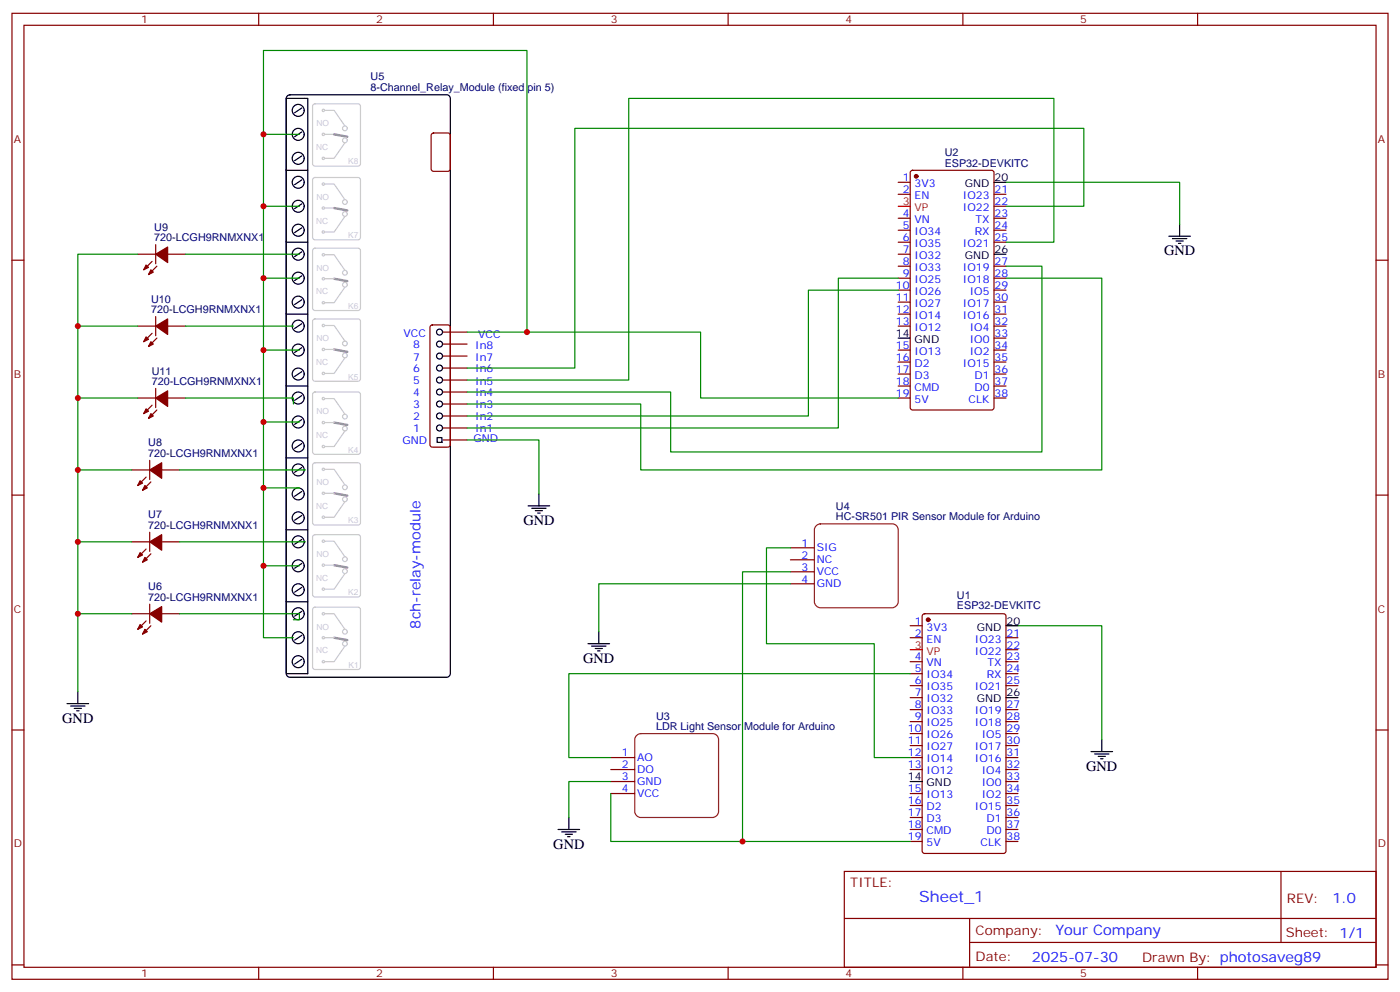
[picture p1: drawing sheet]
<svg xmlns="http://www.w3.org/2000/svg" width="412mm" height="292mm" viewBox="0 0 412 292" stroke-linecap="round" stroke-linejoin="round" font-family="sans-serif">
<g fill="none" stroke="#870000" stroke-width=".35">
<path d="M3.5 3.9h405.4v284.4h-405.4zM7.1 7.4h398.2v277.3h-398.2zM76.2 3.9v3.5M145.3 3.9v3.5M214.5 3.9v3.5M283.6 3.9v3.5M352.8 3.9v3.5M127.2 39.4l.5-.3h4.2l.7 .5v10.1l-.4 .7h-4.5l-.6-.4-.1-10.1zM264.6 53.7h3.5M264.6 57.2h3.5M268.3 50.3l.5-.2h23.3l.7 .5v69.4l-.5 .6-23.5 .1-.6-.5-.1-69.4zM292.8 57.2h3.5"/>
<path d="M3.5 76.6h3.6M40.6 74.8h5.3M44.8 76.9l-2.5 2.5M45.9 72v5.6M46.2 78.4l-2.5 2.4M49.4 74.8h5.3M264.6 64.2h3.5M264.6 67.8h3.5M264.6 71.3h3.5M264.6 74.8h3.5M264.6 78.4h3.5M292.8 64.2h3.5"/>
<path d="M292.8 67.8h3.5M292.8 71.3h3.5M292.8 78.4h3.5M292.8 60.7h3.5M405.3 76.6h3.6M40.6 96h5.3M44.8 98.1l-2.5 2.5M45.9 93.2v5.6M46.2 99.5l-2.5 2.5M49.4 96h5.3M126.9 95.8l.5-.2h4.5l.5 .2 .2 .5v34.6l-.2 .5-.5 .2h-4.5l-.5-.2-.3-.5v-34.6zM130.5 97.8h7.1"/>
<path d="M264.6 81.9h3.5M264.6 85.4h3.5M264.6 88.9h3.5M264.6 92.5h3.5M264.6 96h3.5M292.8 81.9h3.5M292.8 85.4h3.5M292.8 88.9h3.5M292.8 92.5h3.5M292.8 96h3.5M292.8 99.5h3.5M40.6 117.2h5.3"/>
<path d="M44.8 119.3l-2.5 2.4M45.9 114.3v5.7M49.4 117.2h5.3M130.5 101.3h7.1M130.5 104.8h7.1M130.5 108.3h7.1M130.5 111.9h7.1M130.5 115.4h7.1M130.5 118.9h7.1M264.6 103h3.5M264.6 106.6h3.5M264.6 110.1h3.5"/>
<path d="M264.6 113.6h3.5M264.6 117.2h3.5M292.8 103h3.5M292.8 106.6h3.5M292.8 110.1h3.5M292.8 113.6h3.5M292.8 117.2h3.5M38.8 138.3h5.3M44.1 135.5v5.6M46.2 120.7l-2.5 2.5M47.6 138.3h5.3M130.5 122.4h7.1"/>
<path d="M130.5 126h7.1M130.5 129.5h7.1M3.5 145.7h3.6M38.8 159.5h5.3M43 140.4l-2.4 2.5M44.1 156.7v5.6M44.4 141.9l-2.4 2.4M47.6 159.5h5.3M405.3 145.7h3.6M43 161.6l-2.4 2.5M44.1 177.8v5.7M44.4 163l-2.4 2.5"/>
<path d="M232.8 161.3h7.1M232.8 164.8h7.1M232.8 168.3h7.1M232.8 171.8h7.1M38.8 180.7h5.3M43 182.8l-2.4 2.4M44.4 184.2l-2.4 2.5M47.6 180.7h5.3M268.1 184.2h3.5M268.1 187.7h3.5M268.1 194.8h3.5M268.1 198.3h3.5"/>
<path d="M271.9 180.9l.4-.2h23.3l.7 .4v69.4l-.4 .7h-23.6l-.6-.4-.1-69.4zM296.3 187.7h3.6M296.3 194.8h3.6M296.3 198.3h3.6M296.3 191.2h3.6M3.5 214.9h3.6M268.1 201.8h3.5M268.1 205.4h3.5M268.1 208.9h3.5M268.1 212.4h3.5M268.1 215.9h3.5M268.1 219.5h3.5"/>
<path d="M296.3 201.8h3.6M296.3 208.9h3.6M296.3 212.4h3.6M296.3 215.9h3.6M296.3 219.5h3.6M405.3 214.9h3.6M179.9 223h7.1M179.9 226.5h7.1M179.9 233.6h7.1M179.9 230h7.1M268.1 223h3.5M268.1 226.5h3.5"/>
<path d="M268.1 233.6h3.5M268.1 237.1h3.5M296.3 223h3.6M296.3 226.5h3.6M296.3 233.6h3.6M296.3 237.1h3.6M296.3 230h3.6M248.7 256.5h156.6v28.2h-156.6zM268.1 240.6h3.5M268.1 244.2h3.5M268.1 247.7h3.5M296.3 240.6h3.6"/>
<path d="M296.3 244.2h3.6M296.3 247.7h3.6M377.3 256.5v20.9M248.7 270.4h156.5M285.6 277.4h119.6M285.6 270.4v14.1M3.5 284h3.6M76.2 284.7v3.6M145.3 284.7v3.6M214.5 284.7v3.6M283.6 284.7v3.6M352.8 284.7v3.6"/>
<path d="M405.3 284h3.6"/>
</g>
<g fill="#870000" stroke="#870000" stroke-width=".35">
<path d="M44.1 180.7l3.5-2.2v4.6z"/>
<path d="M42.7 185.2l.7 .7-1.4 .8z"/>
<path d="M41.3 183.8l.7 .7-1.4 .7z"/>
<path d="M44.1 159.5l3.5-2.1v4.6z"/>
<path d="M42.7 164.1l.7 .7-1.4 .7z"/>
<path d="M41.3 162.7l.7 .7-1.4 .7z"/>
<path d="M44.1 138.3l3.5-2.1v4.6z"/>
<path d="M42.7 142.9l.7 .7-1.4 .7z"/>
<path d="M41.3 141.5l.7 .7-1.4 .7z"/>
<path d="M45.9 74.8l3.5-2.1v4.6z"/>
<path d="M44.4 79.4l.8 .7-1.5 .7z"/>
<path d="M43 78l.7 .7-1.4 .7z"/>
<path d="M45.9 96l3.5-2.1v4.6z"/>
<path d="M44.4 100.6l.8 .7-1.5 .7z"/>
<path d="M43 99.2l.7 .7-1.4 .7z"/>
<path d="M45.9 117.2l3.5-2.2v4.6z"/>
<path d="M44.4 121.7l.8 .7-1.5 .8z"/>
<path d="M43 120.3l.7 .7-1.4 .7z"/>
<circle cx="269.9" cy="51.9" r=".53"/>
<circle cx="273.4" cy="182.4" r=".53"/>
</g>
<path d="M264.6 60.7h3.5M268.1 191.2h3.5" fill="none" stroke="#f00" stroke-width=".35"/>
<g fill="none" stroke="#000" stroke-width=".35">
<path d="M84.5 28.3l.9-.4h46.2l.6 .2 .4 .5v169.7l-.2 .6-.5 .4-46.5 .1-.7-.3-.3-.5-.1-169.6zM88.9 31.8l-2.1 1.4M88.9 38.8l-2.1 1.5M84.3 50.1h6.4M88.9 45.9l-2.1 1.4M88.9 53l-2.1 1.4M292.8 53.7h3.5M84.3 71.3h6.4M88.9 60l-2.1 1.4M88.9 67.1l-2.1 1.4M88.9 74.1l-2.1 1.4M292.8 74.8h3.5"/>
<path d="M344.3 69.5h6.4M345.4 70.2h4.2M346.4 70.9h2.1M347.1 71.6h.7M347.5 66v3.5M84.3 92.5h6.4M88.9 81.2l-2.1 1.4M88.9 88.2l-2.1 1.4M88.9 95.3l-2.1 1.4M264.6 99.5h3.5M84.3 113.6h6.4M88.9 102.3l-2.1 1.5"/>
<path d="M88.9 109.4l-2.1 1.4M88.9 116.5l-2.1 1.4M84.3 134.8h6.4M88.9 130.6l-2.1 1.4M88.9 123.5l-2.1 1.4M88.9 137.6l-2.1 1.4M128.8 128.8h1.4v1.4h-1.4zM84.3 156h6.4M88.9 144.7l-2.1 1.4M88.9 151.7l-2.1 1.4M88.9 158.8l-2.1 1.4M155.6 148.9h6.3"/>
<path d="M156.6 149.6h4.3M157.7 150.3h2.1M158.4 151h.7M158.7 145.4v3.5M84.3 177.1h6.4M88.9 165.8l-2.1 1.5M88.9 172.9l-2.1 1.4M88.9 180l-2.1 1.4M84.3 197.9v-168.9h6.4v169.3h-6.4M88.9 187l-2.1 1.4M88.9 194.1l-2.1 1.4M173.2 189.5h6.4"/>
<path d="M174.3 190.2h4.2M175.3 190.9h2.1M176 191.6h.7M176.4 185.9v3.6M296.3 184.2h3.6M19.8 207.1h6.3M20.8 207.8h4.2M21.9 208.5h2.1M22.6 209.2h.7M22.9 203.6v3.5M296.3 205.4h3.6M324.6 217.7v3.5"/>
<path d="M268.1 230h3.5M321.4 221.2h6.3M322.4 221.9h4.3M323.5 222.6h2.1M324.2 223.3h.7M164.4 244.2h6.3M165.5 244.9h4.2M166.5 245.6h2.1M167.2 246.3h.7M167.6 240.6v3.6"/>
<circle cx="87.8" cy="32.5" r="1.76"/>
<circle cx="87.8" cy="39.5" r="1.76"/>
<circle cx="87.8" cy="46.6" r="1.76"/>
<circle cx="87.8" cy="53.7" r="1.76"/>
<circle cx="87.8" cy="60.7" r="1.76"/>
<circle cx="87.8" cy="67.8" r="1.76"/>
<circle cx="87.8" cy="74.8" r="1.76"/>
<circle cx="87.8" cy="96" r="1.76"/>
<circle cx="87.8" cy="81.9" r="1.76"/>
<circle cx="87.8" cy="88.9" r="1.76"/>
<circle cx="129.5" cy="97.8" r=".88"/>
<circle cx="87.8" cy="117.2" r="1.76"/>
<circle cx="87.8" cy="103" r="1.76"/>
<circle cx="87.8" cy="110.1" r="1.76"/>
<circle cx="129.5" cy="115.4" r=".88"/>
<circle cx="129.5" cy="108.3" r=".88"/>
<circle cx="129.5" cy="104.8" r=".88"/>
<circle cx="129.5" cy="101.3" r=".88"/>
<circle cx="129.5" cy="118.9" r=".88"/>
<circle cx="129.5" cy="111.9" r=".88"/>
<circle cx="87.8" cy="131.3" r="1.76"/>
<circle cx="87.8" cy="124.2" r="1.76"/>
<circle cx="87.8" cy="138.3" r="1.76"/>
<circle cx="129.5" cy="122.4" r=".88"/>
<circle cx="129.5" cy="126" r=".88"/>
<circle cx="87.8" cy="152.4" r="1.76"/>
<circle cx="87.8" cy="145.4" r="1.76"/>
<circle cx="87.8" cy="159.5" r="1.76"/>
<circle cx="87.8" cy="166.5" r="1.76"/>
<circle cx="87.8" cy="173.6" r="1.76"/>
<circle cx="87.8" cy="187.7" r="1.76"/>
<circle cx="87.8" cy="180.7" r="1.76"/>
<circle cx="87.8" cy="194.8" r="1.76"/>
</g>
<g fill="none" stroke="#008700" stroke-width=".35">
<path d="M77.6 39.5h10.6M296.3 53.7h51.2v12.3M40.6 74.8h-17.7v128.8M54.7 74.8h33.5M77.6 60.7h10.6M296.3 78.4h10.6v54.6h-109.3v-17.6h-60M296.3 71.3h14.1v-42.3h-125.2v82.9h-47.6M296.3 60.7h23v-22.9h-150v70.5h-31.7M22.9 96h17.7M54.7 96h31.7M77.6 81.9h10.6M137.6 97.8h68.8v19.4h58.2"/>
<path d="M155.2 97.8v-82.9h-77.6v172.8h8.8M264.6 81.9h-17.7v44.1h-109.3M264.6 85.4h-26.5v37h-100.5M296.3 81.9h28.3v56.4h-135.9v-19.4h-51.1M22.9 117.2h17.7M54.7 117.2h31.7v1.7M77.6 103h10.6M22.9 138.3h15.9M52.9 138.3h37.1M77.6 124.2h10.6M137.6 129.5h21.1v15.9M22.9 159.5h15.9"/>
<path d="M52.9 159.5h37.1M77.6 143.6h10.6M77.6 166.5h10.6M232.8 168.3h-14.1v79.4M232.8 171.8h-56.4v14.1M232.8 161.3h-7v28.2h31.7v33.5h10.6M22.9 180.7h15.9M52.9 180.7h35.3v1.7h-1.8M268.1 198.3h-100.5v24.7h12.3M299.9 184.2h24.7v33.5M179.9 230h-12.3v10.6M179.9 233.6v14.1h88.2"/>
</g>
<path d="M240.5 154.7l1.2-.5h21.1a1.76 1.76 0 0 1 1.8 1.8v21.1a1.89 1.89 0 0 1-1.8 1.8h-21.1a1.89 1.89 0 0 1-1.8-1.8v-21.1zM187.6 216.5l1.1-.6h21.2a1.76 1.76 0 0 1 1.8 1.8v21.2a1.89 1.89 0 0 1-1.8 1.7h-21.2a1.89 1.89 0 0 1-1.7-1.7v-21.2z" fill="none" stroke="#8c2424" stroke-width=".35"/>
<g fill="none" stroke="#ccc" stroke-width=".35">
<path d="M92.3 30.8l.5-.2h12.7l.5 .2 .2 .5v16.9l-.2 .5-.5 .2h-12.7l-.5-.2-.2-.5v-16.9zM95.6 32.5h2.8l3.2 4.6M95.6 39.5h2.8M92.3 52.5l.5-.3h12.7l.5 .3 .2 .5v16.9l-.2 .5-.5 .2h-12.7l-.5-.2-.2-.5v-16.9zM95.6 54.2h2.8l3.2 4.6M101.6 42l-3.2 4.6h-2.8M92.3 73.3l.5-.2h12.7l.5 .2 .2 .5v16.9l-.2 .5-.5 .2h-12.7l-.5-.2-.2-.5v-16.9zM95.6 75h2.8l3.2 4.6M95.6 61.2h2.8M101.6 63.7l-3.2 4.6h-2.8M92.3 94.1l.5-.2h12.7l.5 .2 .2 .5v16.9l-.2 .5-.5 .2h-12.7l-.5-.2-.2-.5v-16.9zM95.6 95.8h2.8l3.2 4.6"/>
<path d="M95.6 82h2.8M101.6 84.5l-3.2 4.6h-2.8M92.3 115.6l.5-.2h12.7l.5 .2 .2 .5v16.9l-.2 .5-.5 .2h-12.7l-.5-.2-.2-.5v-16.9zM95.6 117.3h2.8l3.2 4.6M95.6 102.9h2.8M101.6 105.3l-3.2 4.6h-2.8M92.3 136.4l.5-.2h12.7l.5 .2 .2 .5v16.9l-.2 .5-.5 .3h-12.7l-.5-.3-.2-.5v-16.9zM95.6 138.1h2.8l3.2 4.6M95.6 124.4h2.8M101.6 126.9l-3.2 4.5h-2.8M92.3 157.6l.5-.2h12.7l.5 .2 .2 .5v16.9l-.2 .5-.5 .2h-12.7l-.5-.2-.2-.5v-16.9zM95.6 159.3h2.8l3.2 4.6"/>
<path d="M95.6 145.2h2.8M101.6 147.7l-3.2 4.6h-2.8M92.3 178.9l.5-.2h12.7l.5 .2 .2 .5v17l-.2 .5-.5 .2h-12.7l-.5-.3-.2-.4v-17zM95.6 166.4h2.8M101.6 168.8l-3.2 4.6h-2.8M95.6 180.7h2.8l3.2 4.5M95.6 187.7h2.8M101.6 190.2l-3.2 4.6h-2.8"/>
<circle cx="95.3" cy="39.5" r=".35"/>
<circle cx="95.3" cy="32.5" r=".35"/>
<circle cx="101.6" cy="37.8" r=".71"/>
<circle cx="95.3" cy="46.6" r=".35"/>
<circle cx="95.3" cy="54.2" r=".35"/>
<circle cx="101.6" cy="41.3" r=".71"/>
<circle cx="101.6" cy="59.5" r=".71"/>
<circle cx="95.3" cy="68.3" r=".35"/>
<circle cx="95.3" cy="61.2" r=".35"/>
<circle cx="95.3" cy="75" r=".35"/>
<circle cx="101.6" cy="63" r=".71"/>
<circle cx="95.3" cy="89.1" r=".35"/>
<circle cx="95.3" cy="95.8" r=".35"/>
<circle cx="95.3" cy="82" r=".35"/>
<circle cx="101.6" cy="80.3" r=".71"/>
<circle cx="101.6" cy="83.8" r=".71"/>
<circle cx="95.3" cy="117.3" r=".35"/>
<circle cx="95.3" cy="102.9" r=".35"/>
<circle cx="95.3" cy="109.9" r=".35"/>
<circle cx="101.6" cy="101.1" r=".71"/>
<circle cx="101.6" cy="104.6" r=".71"/>
<circle cx="95.3" cy="138.1" r=".35"/>
<circle cx="95.3" cy="124.4" r=".35"/>
<circle cx="95.3" cy="131.4" r=".35"/>
<circle cx="101.6" cy="122.6" r=".71"/>
<circle cx="101.6" cy="126.1" r=".71"/>
<circle cx="95.3" cy="159.3" r=".35"/>
<circle cx="95.3" cy="152.3" r=".35"/>
<circle cx="95.3" cy="145.2" r=".35"/>
<circle cx="101.6" cy="143.4" r=".71"/>
<circle cx="101.6" cy="147" r=".71"/>
<circle cx="95.3" cy="173.4" r=".35"/>
<circle cx="95.3" cy="166.4" r=".35"/>
<circle cx="101.6" cy="168.1" r=".71"/>
<circle cx="101.6" cy="164.6" r=".71"/>
<circle cx="95.3" cy="187.7" r=".35"/>
<circle cx="95.3" cy="180.7" r=".35"/>
<circle cx="95.3" cy="194.8" r=".35"/>
<circle cx="101.6" cy="185.9" r=".71"/>
<circle cx="101.6" cy="189.5" r=".71"/>
</g>
<path d="M98.4 39.5l3.9 .8M98.4 61.2l3.9 .7M98.4 82l3.9 .8M98.4 102.9l3.9 .7M98.4 124.4l3.9 .7M98.4 145.2l3.9 .7M98.4 166.4l3.9 .7M98.4 187.7l3.9 .7" fill="none" stroke="#999" stroke-width=".71"/>
<g fill="#c00">
<circle cx="218.7" cy="247.7" r=".88"/>
<circle cx="155.2" cy="97.8" r=".88"/>
<circle cx="77.6" cy="166.5" r=".88"/>
<circle cx="77.6" cy="143.6" r=".88"/>
<circle cx="77.6" cy="124.2" r=".88"/>
<circle cx="77.6" cy="103" r=".88"/>
<circle cx="77.6" cy="81.9" r=".88"/>
<circle cx="77.6" cy="60.7" r=".88"/>
<circle cx="77.6" cy="39.5" r=".88"/>
<circle cx="22.9" cy="96" r=".88"/>
<circle cx="22.9" cy="117.2" r=".88"/>
<circle cx="22.9" cy="138.3" r=".88"/>
<circle cx="22.9" cy="159.5" r=".88"/>
<circle cx="22.9" cy="180.7" r=".88"/>
</g>
<text font-size="4.6" fill="#00f" x="270.8" y="265.5">Sheet_1</text>
<g font-size="4.2">
<text x="342.9" y="75.2">GND</text>
<text x="154.2" y="154.6">GND</text>
<text x="171.8" y="195.1">GND</text>
<text x="18.3" y="212.8">GND</text>
<text x="320" y="226.9">GND</text>
<text x="163" y="249.8">GND</text>
</g>
<g font-size="4.2" fill="#00f">
<text x="123.9" y="185" transform="rotate(-90 123.9 185)">8ch-relay-module</text>
<text x="392.5" y="265.8">1.0</text>
<text x="310.9" y="275.3">Your Company</text>
<text x="304" y="283.1">2025-07-30</text>
</g>
<g font-size="3.9" fill="#800">
<text x="250.5" y="261.1">TITLE:</text>
<text x="379.1" y="265.8">REV:</text>
<text x="287.4" y="275.3">Company:</text>
<text x="378.7" y="275.9">Sheet: 1/1</text>
<text x="287.4" y="283">Date:</text>
<text x="336.4" y="283.1">Drawn By: photosaveg89</text>
</g>
<g font-size="3.2" fill="#800">
<text x="41.6" y="6.9">1</text>
<text x="110.8" y="6.9">2</text>
<text x="179.9" y="6.9">3</text>
<text x="249.1" y="6.9">4</text>
<text x="318.2" y="6.9">5</text>
<text x="4.1" y="42">A</text>
<text x="405.9" y="42">A</text>
<text x="4.1" y="111.2">B</text>
<text x="405.9" y="111.2">B</text>
<text x="4.1" y="180.3">C</text>
<text x="405.9" y="180.3">C</text>
<text x="4.1" y="249.4">D</text>
<text x="405.9" y="249.4">D</text>
<text x="41.6" y="287.7">1</text>
<text x="110.8" y="287.7">2</text>
<text x="179.9" y="287.7">3</text>
<text x="249.1" y="287.7">4</text>
<text x="318.2" y="287.7">5</text>
</g>
<g font-size="3.2" fill="#000080">
<text x="109.2" y="23.6">U5</text>
<text x="109.2" y="26.8">8-Channel_Relay_Module (fixed pin 5)</text>
<text x="278.3" y="45.8">U2</text>
<text x="278.3" y="49.1">ESP32-DEVKITC</text>
<text x="45.4" y="70.9">720-LCGH9RNMXNX1</text>
<text x="45.4" y="67.9">U9</text>
<text x="44.5" y="89.1">U10</text>
<text x="44.5" y="92.1">720-LCGH9RNMXNX1</text>
<text x="44.7" y="113.3">720-LCGH9RNMXNX1</text>
<text x="44.7" y="110.2">U11</text>
<text x="43.7" y="131.4">U8</text>
<text x="43.7" y="134.4">720-LCGH9RNMXNX1</text>
<text x="43.7" y="155.6">720-LCGH9RNMXNX1</text>
<text x="43.7" y="152.6">U7</text>
<text x="246.3" y="153.1">HC-SR501 PIR Sensor Module for Arduino</text>
<text x="246.3" y="150.1">U4</text>
<text x="43.7" y="173.7">U6</text>
<text x="43.7" y="176.8">720-LCGH9RNMXNX1</text>
<text x="281.9" y="179.4">ESP32-DEVKITC</text>
<text x="281.9" y="176.4">U1</text>
<text x="193.3" y="214.9">LDR Light Sensor Module for Arduino</text>
<text x="193.3" y="211.8">U3</text>
</g>
<g font-size="3.2" fill="#00f">
<text x="265.9" y="53.3">1</text>
<text x="265.9" y="56.8">2</text>
<text x="269.4" y="55.1">3V3</text>
<text x="269.4" y="58.6">EN</text>
<text x="283.6" y="58.6">IO23</text>
<text x="293" y="56.8">21</text>
<text x="265.9" y="63.9">4</text>
<text x="269.4" y="65.7">VN</text>
<text x="283.6" y="62.1">IO22</text>
<text x="287.4" y="65.7">TX</text>
<text x="293" y="60.4">22</text>
<text x="293" y="63.9">23</text>
<text x="265.9" y="67.4">5</text>
<text x="265.9" y="70.9">6</text>
<text x="269.4" y="69.2">IO34</text>
<text x="287.1" y="69.2">RX</text>
<text x="293" y="67.4">24</text>
<text x="293" y="70.9">25</text>
<text x="265.9" y="74.5">7</text>
<text x="265.9" y="78">8</text>
<text x="269.4" y="72.7">IO35</text>
<text x="269.4" y="76.2">IO32</text>
<text x="283.6" y="72.7">IO21</text>
<text x="293" y="78">27</text>
<text x="265.9" y="81.5">9</text>
<text x="269.4" y="79.8">IO33</text>
<text x="269.4" y="83.3">IO25</text>
<text x="283.6" y="79.8">IO19</text>
<text x="283.6" y="83.3">IO18</text>
<text x="293" y="81.5">28</text>
<text x="263.9" y="85.1">10</text>
<text x="263.9" y="88.6">11</text>
<text x="269.4" y="86.8">IO26</text>
<text x="285.7" y="86.8">IO5</text>
<text x="293" y="85.1">29</text>
<text x="293" y="88.6">30</text>
<text x="263.9" y="92.1">12</text>
<text x="263.9" y="95.6">13</text>
<text x="269.4" y="90.3">IO27</text>
<text x="269.4" y="93.9">IO14</text>
<text x="283.6" y="90.3">IO17</text>
<text x="283.6" y="93.9">IO16</text>
<text x="293" y="92.1">31</text>
<text x="293" y="95.6">32</text>
<text x="118.9" y="99.2">VCC</text>
<text x="140.9" y="99.5">VCC</text>
<text x="269.4" y="97.4">IO12</text>
<text x="285.7" y="97.4">IO4</text>
<text x="285.7" y="100.9">IO0</text>
<text x="293" y="99.2">33</text>
<text x="121.7" y="102.3">8</text>
<text x="121.7" y="106.2">7</text>
<text x="140" y="102.7">In8</text>
<text x="140" y="106.2">In7</text>
<text x="263.9" y="102.7">15</text>
<text x="263.9" y="106.2">16</text>
<text x="269.4" y="104.5">IO13</text>
<text x="269.4" y="108">D2</text>
<text x="283.6" y="108">IO15</text>
<text x="285.7" y="104.5">IO2</text>
<text x="293" y="102.7">34</text>
<text x="293" y="106.2">35</text>
<text x="121.7" y="109.4">6</text>
<text x="121.7" y="112.9">5</text>
<text x="140" y="109.4">In6</text>
<text x="140" y="113.3">In5</text>
<text x="263.9" y="109.7">17</text>
<text x="263.9" y="113.3">18</text>
<text x="269.4" y="111.5">D3</text>
<text x="287" y="111.5">D1</text>
<text x="293" y="109.7">36</text>
<text x="293" y="113.3">37</text>
<text x="121.7" y="116.5">4</text>
<text x="121.7" y="120">3</text>
<text x="140" y="116.5">In4</text>
<text x="140" y="120">In3</text>
<text x="263.9" y="116.8">19</text>
<text x="269.4" y="115">CMD</text>
<text x="269.4" y="118.6">5V</text>
<text x="285.3" y="118.6">CLK</text>
<text x="287" y="115">D0</text>
<text x="293" y="116.8">38</text>
<text x="121.7" y="123.5">2</text>
<text x="140" y="123.5">In2</text>
<text x="118.5" y="130.6">GND</text>
<text x="121.7" y="127">1</text>
<text x="139.5" y="130.2">GND</text>
<text x="140" y="127">In1</text>
<text x="236.1" y="160.9">1</text>
<text x="236.1" y="164.4">2</text>
<text x="236.1" y="167.9">3</text>
<text x="240.6" y="162.3">SIG</text>
<text x="240.6" y="165.8">NC</text>
<text x="236.1" y="171.5">4</text>
<text x="240.6" y="169.3">VCC</text>
<text x="240.6" y="172.9">GND</text>
<text x="269.4" y="183.8">1</text>
<text x="272.9" y="185.6">3V3</text>
<text x="269.4" y="187.4">2</text>
<text x="272.9" y="189.1">EN</text>
<text x="287.2" y="189.1">IO23</text>
<text x="296.5" y="187.4">21</text>
<text x="296.5" y="190.9">22</text>
<text x="269.4" y="194.4">4</text>
<text x="269.4" y="197.9">5</text>
<text x="272.9" y="196.2">VN</text>
<text x="287.2" y="192.7">IO22</text>
<text x="290.9" y="196.2">TX</text>
<text x="296.5" y="194.4">23</text>
<text x="296.5" y="197.9">24</text>
<text x="269.4" y="201.5">6</text>
<text x="272.9" y="199.7">IO34</text>
<text x="272.9" y="203.2">IO35</text>
<text x="287.2" y="203.2">IO21</text>
<text x="290.6" y="199.7">RX</text>
<text x="296.5" y="201.5">25</text>
<text x="269.4" y="205">7</text>
<text x="269.4" y="208.5">8</text>
<text x="272.9" y="206.8">IO32</text>
<text x="296.5" y="208.5">27</text>
<text x="267.4" y="215.6">10</text>
<text x="269.4" y="212.1">9</text>
<text x="272.9" y="210.3">IO33</text>
<text x="272.9" y="213.8">IO25</text>
<text x="287.2" y="210.3">IO19</text>
<text x="287.2" y="213.8">IO18</text>
<text x="296.5" y="212.1">28</text>
<text x="296.5" y="215.6">29</text>
<text x="267.4" y="219.1">11</text>
<text x="272.9" y="217.3">IO26</text>
<text x="272.9" y="220.9">IO27</text>
<text x="287.2" y="220.9">IO17</text>
<text x="289.2" y="217.3">IO5</text>
<text x="296.5" y="219.1">30</text>
<text x="183.2" y="222.6">1</text>
<text x="183.2" y="226.1">2</text>
<text x="187.7" y="224">AO</text>
<text x="187.7" y="227.6">DO</text>
<text x="267.4" y="222.6">12</text>
<text x="267.4" y="226.2">13</text>
<text x="272.9" y="224.4">IO14</text>
<text x="272.9" y="227.9">IO12</text>
<text x="287.2" y="224.4">IO16</text>
<text x="289.2" y="227.9">IO4</text>
<text x="296.5" y="222.6">31</text>
<text x="296.5" y="226.2">32</text>
<text x="183.2" y="229.7">3</text>
<text x="183.2" y="233.2">4</text>
<text x="187.7" y="231.1">GND</text>
<text x="267.4" y="233.2">15</text>
<text x="289.2" y="231.5">IO0</text>
<text x="296.5" y="229.7">33</text>
<text x="296.5" y="233.2">34</text>
<text x="187.7" y="234.6">VCC</text>
<text x="267.4" y="236.7">16</text>
<text x="272.9" y="235">IO13</text>
<text x="272.9" y="238.5">D2</text>
<text x="287.2" y="238.5">IO15</text>
<text x="289.2" y="235">IO2</text>
<text x="296.5" y="236.7">35</text>
<text x="267.4" y="240.3">17</text>
<text x="267.4" y="243.8">18</text>
<text x="272.9" y="242">D3</text>
<text x="272.9" y="245.6">CMD</text>
<text x="290.6" y="242">D1</text>
<text x="290.6" y="245.6">D0</text>
<text x="296.5" y="240.3">36</text>
<text x="296.5" y="243.8">37</text>
<text x="267.4" y="247.3">19</text>
<text x="272.9" y="249.1">5V</text>
<text x="288.9" y="249.1">CLK</text>
<text x="296.5" y="247.3">38</text>
</g>
<g font-size="3.2">
<text x="293" y="53.3">20</text>
<text x="284.2" y="55.1">GND</text>
<text x="284.2" y="76.2">GND</text>
<text x="293" y="74.5">26</text>
<text x="263.9" y="99.2">14</text>
<text x="269.4" y="100.9">GND</text>
<text x="287.7" y="185.6">GND</text>
<text x="296.5" y="183.8">20</text>
<text x="287.7" y="206.8">GND</text>
<text x="296.5" y="205">26</text>
<text x="267.4" y="229.7">14</text>
<text x="272.9" y="231.5">GND</text>
</g>
<g font-size="3.2" fill="#f00">
<text x="265.9" y="60.4">3</text>
<text x="269.4" y="62.1">VP</text>
<text x="269.4" y="190.9">3</text>
<text x="272.9" y="192.7">VP</text>
</g>
<g font-size="2.5" fill="#ccc">
<text x="93.2" y="37.1">NO</text>
<text x="93.1" y="44.2">NC</text>
<text x="102.6" y="48.4">K8</text>
<text x="93.2" y="58.8">NO</text>
<text x="93.1" y="65.9">NC</text>
<text x="102.6" y="70.1">K7</text>
<text x="93.2" y="79.6">NO</text>
<text x="93.1" y="86.7">NC</text>
<text x="102.6" y="90.9">K6</text>
<text x="93.2" y="100.4">NO</text>
<text x="93.1" y="107.5">NC</text>
<text x="102.6" y="111.7">K5</text>
<text x="93.2" y="122">NO</text>
<text x="93.1" y="129">NC</text>
<text x="102.6" y="133.3">K4</text>
<text x="93.2" y="142.8">NO</text>
<text x="93.1" y="149.8">NC</text>
<text x="102.6" y="154.1">K3</text>
<text x="93.2" y="163.9">NO</text>
<text x="93.1" y="171">NC</text>
<text x="102.6" y="175.2">K2</text>
<text x="93.2" y="185.3">NO</text>
<text x="93.1" y="192.4">NC</text>
<text x="102.7" y="196.6">K1</text>
</g>
</svg>
